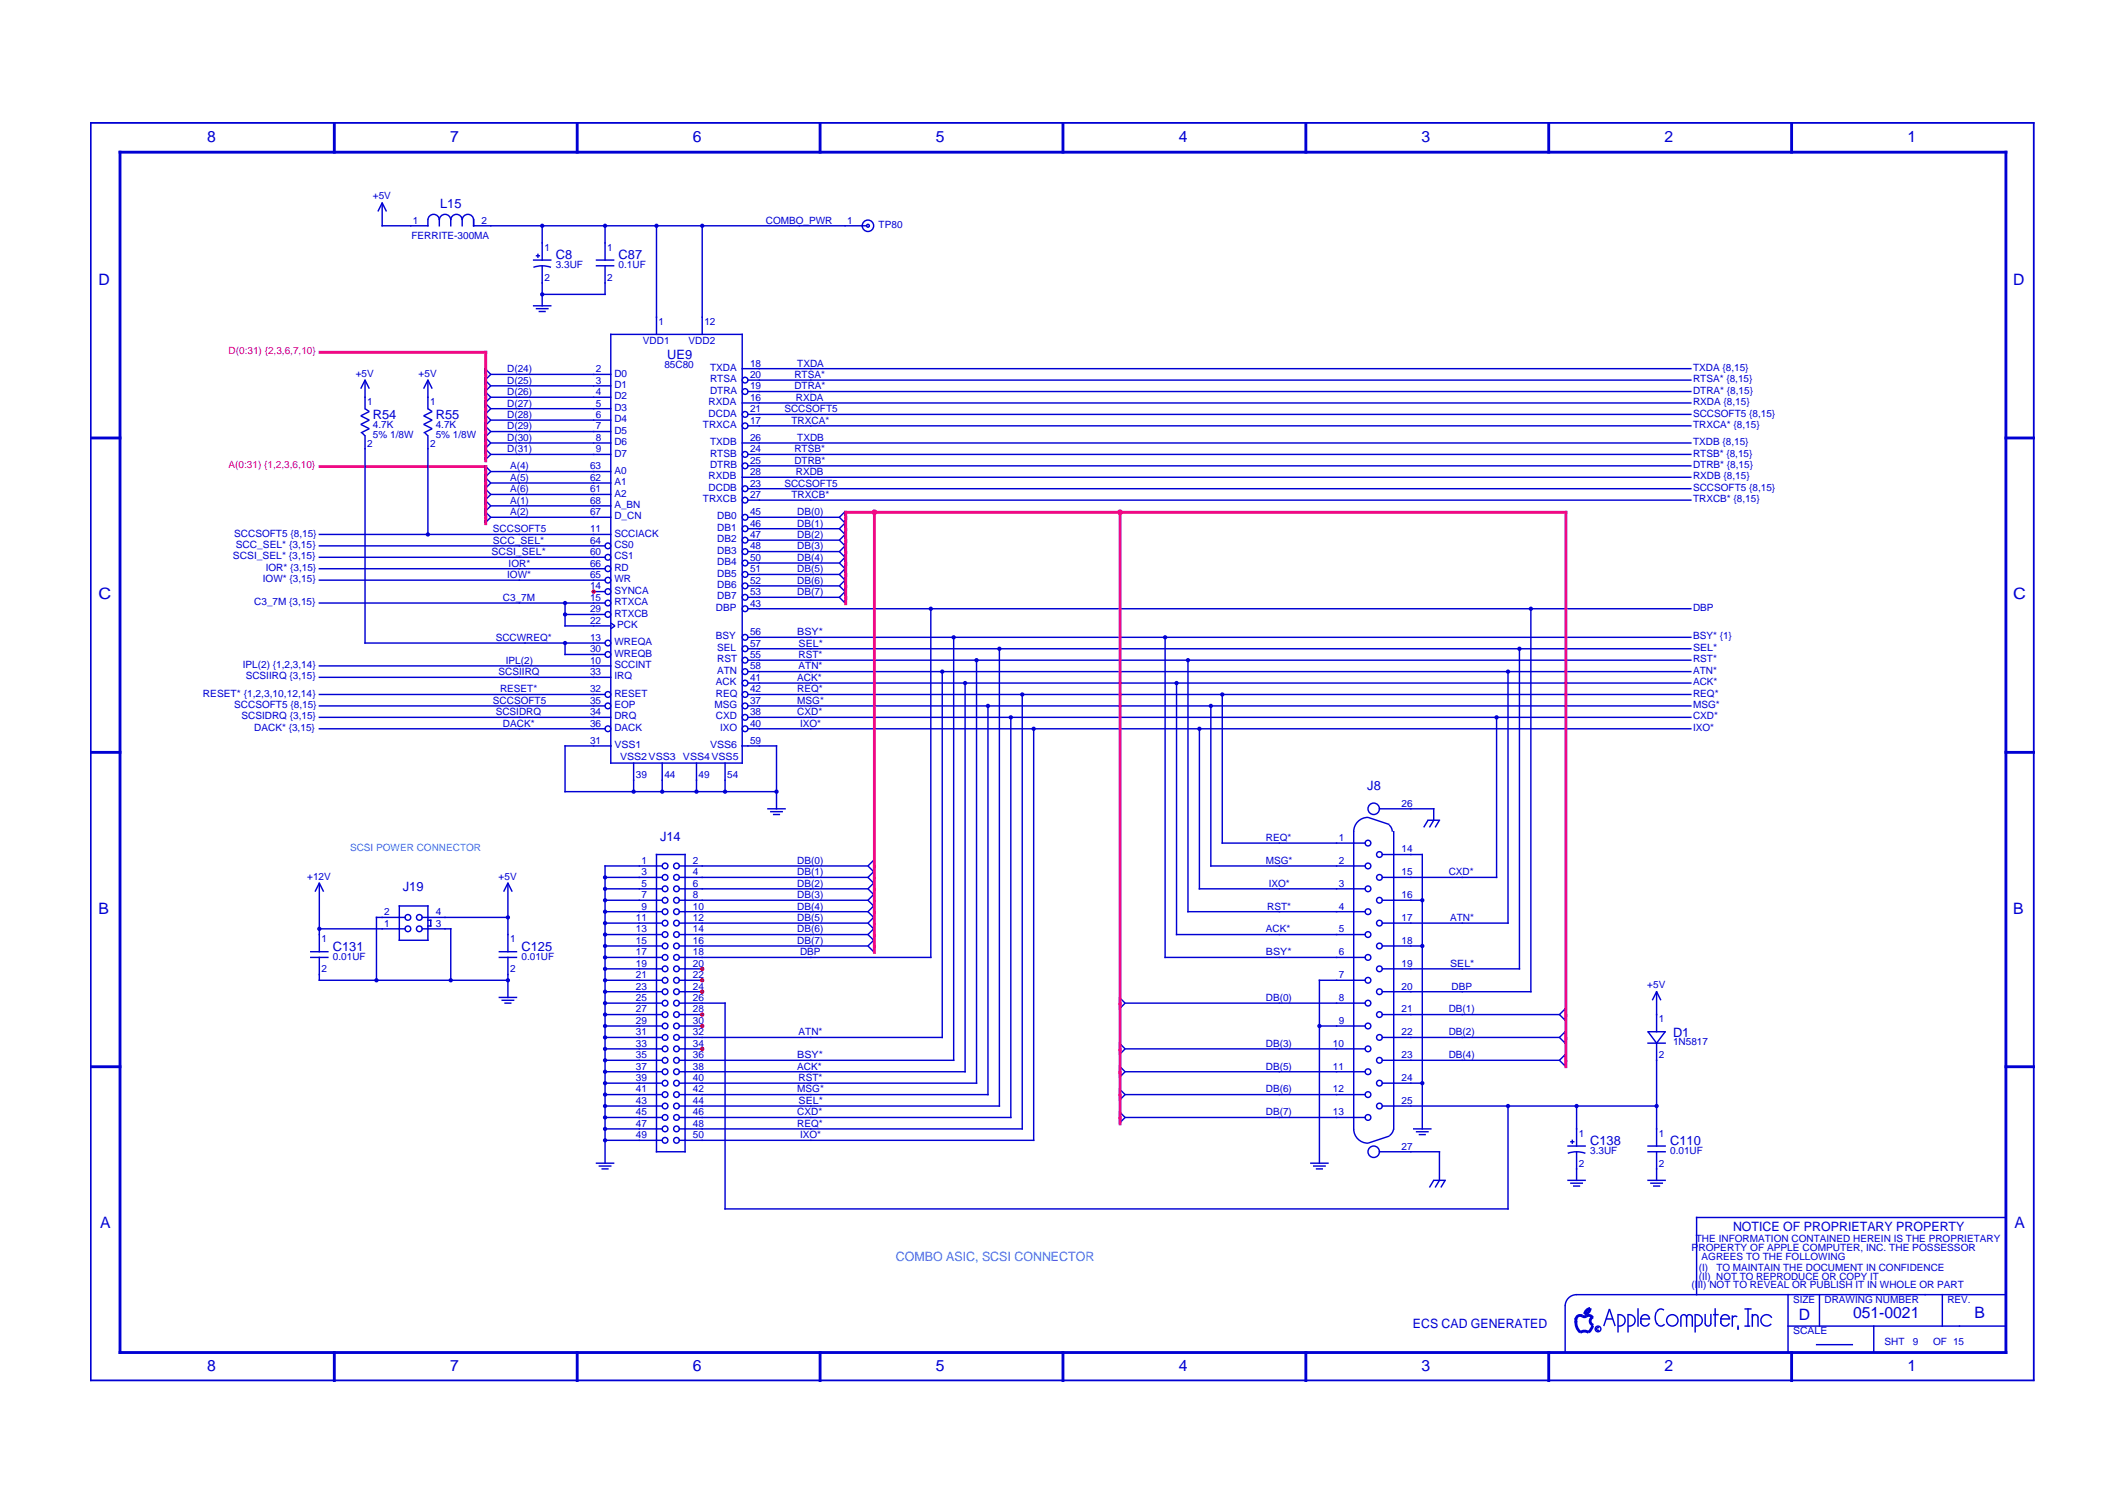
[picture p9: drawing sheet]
<svg xmlns="http://www.w3.org/2000/svg" width="420mm" height="297mm" viewBox="0 0 420 297" stroke-linecap="round" stroke-linejoin="round" font-family="sans-serif">
<path d="M17.8 24.3h384.1M17.9 24.1v248.7M401.7 24.1v248.7M17.8 272.6h384.1" fill="none" stroke="#0000d3" stroke-width=".35"/>
<g fill="none" stroke="#0000d3" stroke-width=".56">
<path d="M23.4 30.1h373.1M23.7 29.8v237.6M66 24.1v6.2M114 24.1v6.2M162 24.1v6.2M210 24.1v6.2M258 24.1v6.2M305.9 24.1v6.2M353.9 24.1v6.2M396.2 29.8v237.6M17.8 86.5h6.2M396 86.5h5.9"/>
<path d="M17.8 148.6h6.2M396 148.6h5.9M17.8 210.7h6.2M396 210.7h5.9M313.4 259.9l.7-.1 .5 .5M313.4 259.9a.81 .81 0 0 1-1.1-.1 .85 .85 0 0 0-1 .8M313.4 258.8l.7-.4a1.18 1.18 0 0 1-1.1 1.1zM23.4 267.1h373.1M66 266.8v6M114 266.8v6M162 266.8v6M210 266.8v6"/>
<path d="M258 266.8v6M305.9 266.8v6M311.3 260.3v.9M311.3 260.9a2.54 2.54 0 0 0 .9 2.2M312.1 263.2a1.41 1.41 0 0 1 1.7 0M314.6 261.8l-.3 .7-.5 .6M314.7 260.1a.85 .85 0 0 0-.6 .9 .85 .85 0 0 0 .7 .7M353.9 266.8v6"/>
</g>
<g fill="none" stroke="#0000d3" stroke-width=".28">
<path d="M75.5 39.9v4.8M74.6 41.8l.9-1.7 .8 1.7M75.4 44.6h9.3M84.5 43.5a1.13 1.13 0 0 1 1.2-1.2 1.13 1.13 0 0 1 1.1 1.2 1.13 1.13 0 0 1 1.1-1.2 1.13 1.13 0 0 1 1.1 1.2 1.13 1.13 0 0 1 1.2-1.2 1.13 1.13 0 0 1 1.1 1.2 1.13 1.13 0 0 1 1.1-1.2 1.13 1.13 0 0 1 1.2 1.2M84.5 43.3v1.4M86.8 43.3v1.4M89 43.3v1.4M91.3 43.3v1.4M93.4 44.6h77.9M93.6 43.3v1.4M105.3 51.4h3.6M105.4 52.8l1.7-.3 1.7 .3"/>
<path d="M105.8 50.5h.9M106.3 50.1v.8M107 58.1h12.7M107.1 44.4v7.1M107.1 52.4v8.1M117.7 51.4h3.7M117.7 52.5h3.7M119.5 44.4v7.1M119.5 52.4v5.9M129.7 44.4v21.8M138.7 44.4v21.8M71.3 76.8l.8-1.7 .9 1.7"/>
<path d="M72.1 74.9v6M83.7 76.8l.8-1.7 .9 1.7M84.5 74.9v6M95.8 72.8l1.1 1.1-1.1 1.2 1.1 1.1-1.1 1.1 1.1 1.2-1.1 1.1 1.1 1.1-1.1 1.1 1.1 1.2-1.1 1.1 1.1 1.1-1.1 1.2 1.1 1.1-1.1 1.1 1.1 1.1-1.1 1.2M95.8 72.7v18.3M96.8 78.5h24M96.8 76.2h24M96.8 73.9h24M105.3 60.4h3.6M105.8 61h2.6M106.4 61.5h1.4M120.5 66h26.3"/>
<path d="M120.6 65.9v84.9M146.5 79.6h187.7M146.5 72.8h187.7M146.6 65.9v84.9M147.6 77.3h186.6M147.6 75.1h186.6M71.5 85.5l.6 .6M72.1 85.9v41.2M72.1 80.7l.9 .6-1.7 .8 1.7 .9-1.7 .8 1.7 .9-1.7 .8M84 85.5l.5 .6M84.5 85.9v19.8M84.5 80.7l.9 .6-1.7 .8 1.7 .9-1.7 .8 1.7 .9-1.7 .8"/>
<path d="M95.8 91.9v11.5M95.8 92l1.1 1.1-1.1 1.2 1.1 1.1-1.1 1.1 1.1 1.1-1.1 1.2 1.1 1.1-1.1 1.1 1.1 1.2-1.1 1.1M96.8 89.7h24M96.8 87.5h24M96.8 99.9h24M96.8 97.6h24M96.8 95.4h24M96.8 93.1h24M96.8 85.2h24M96.8 83h24M96.8 80.7h24M146.5 94.3h187.7"/>
<path d="M146.5 87.5h187.7M147.6 84.1h186.6M147.6 81.8h186.6M147.6 98.8h186.6M147.6 96.5h186.6M147.6 92h186.6M147.6 89.7h186.6M62.9 119.1h56.8M62.9 114.6h56.8M62.9 112.3h56.8M62.9 110.1h56.8M62.9 107.8h56.8"/>
<path d="M62.9 105.6h57.9M96.8 102.2h24M111.6 119v4.8M117.1 116.8h2.6M147.6 118h18.3M147.6 115.7h18.3M147.6 113.5h18.3M147.6 111.2h18.3M147.6 108.9h18.3M147.6 106.7h18.3M147.6 104.4h18.3M147.6 102.2h18.3"/>
<path d="M166.9 101l-1.1 1.2 1.1 1.1-1.1 1.1 1.1 1.2-1.1 1.1 1.1 1.1-1.1 1.1 1.1 1.2-1.1 1.1 1.1 1.1-1.1 1.2 1.1 1.1-1.1 1.1 1.1 1.1-1.1 1.2 1.1 1.1M166.9 100.9v18.3M62.9 139.4h56.8M62.9 137.2h56.8M62.9 133.8h57.9M62.9 131.5h57.9M72 127h47.7M111.5 129.3h8.2M111.5 123.6h9.3M111.5 121.4h8.2M111.6 126.9v2.5M120.6 123l.9 .6-.9 .6"/>
<path d="M147.6 120.2h186.6M147.6 139.4h186.6M147.6 137.2h186.6M147.6 134.9h186.6M147.6 132.6h186.6M147.6 130.4h186.6M147.6 128.1h186.6M147.6 125.9h186.6M183.9 120.1v69.1M186.1 132.5v72.5M188.4 125.7v83.8M190.6 134.8v77"/>
<path d="M192.9 130.2v83.9M195.2 139.3v77M197.4 128v90.6M201.9 137v86.1M230.2 125.7v63.5M232.4 134.8v49.9M234.7 130.2v50M239.2 139.3v31.9M241.4 137v29.7M297.9 132.5v50M300.1 128v63.5M302.4 120.1v75.9"/>
<path d="M62.9 143.9h56.8M62.9 141.7h57.9M111.5 147.3h9.3M111.5 156.4h42M111.6 147.2v9.3M120.5 150.7h26.3M125.2 150.6v5.9M130.8 150.6v5.9M137.6 150.6v5.9M143.2 150.6v5.9M146.5 147.3h7M147.6 143.9h186.6"/>
<path d="M147.6 141.7h186.6M151.6 159.7h3.6M153.4 147.2v12.7M199.7 141.5v79.3M204.2 143.8v81.6M236.9 143.8v31.9M272.3 159.7h11.1M283.2 159.6v2.5M295.6 141.5v31.9M62.2 176.1l.9-1.7 .8 1.7M63.1 174.3v13.8M78.7 178.9h6"/>
<path d="M78.9 178.8v7M84.5 178.8v7M99.5 176.1l.8-1.7 .9 1.7M100.3 174.3v13.8M119.4 177.8h11.6M119.4 173.3h11.6M119.4 175.5h11.6M119.4 171h11.6M119.5 170.9v59M129.5 168.8h6M129.7 168.6v59M134.1 177.8h37.5"/>
<path d="M134.1 173.3h37.5M134.1 175.5h37.5M134.1 171h37.5M135.3 168.6v59M152.1 160.3h2.6M152.7 160.9h1.4M172.6 169.9l-1.2 1.1 1.2 1.2-1.2 1.1 1.2 1.1-1.2 1.1 1.2 1.2-1.2 1.1 1.2 1.1-1.2 1.2 1.2 1.1-1.2 1.1 1.2 1.1-1.2 1.2 1.2 1.1-1.2 1.1 1.2 1.2M172.6 169.8v18.3M236.8 175.5h33M239 171h30.8M241.3 166.5h28.5M267.4 164.1v59"/>
<path d="M272.9 177.8h8.2M272.9 173.3h22.9M272.9 168.8h8.2M274.4 162.9a1.69 1.69 0 0 1 .6 1.4M274.5 162.8l-4.3-1.4a2.82 2.82 0 0 0-2.8 2.9M275.3 164.1v59M281 168.6v54.5M281.9 162h2.6M282.1 162l-.9 1.4M283.2 162l-.8 1.4M284.3 162l-.8 1.4M61.2 189.1h3.7"/>
<path d="M61.2 188h3.7M62.9 193.6h37.6M62.9 183.4h17.3M63.1 188.9v4.8M74.2 181.2h6M74.4 181v12.7M78.7 185.7h6M83.3 181.2h17.2M83.3 183.4h5.9M84.4 182.9h.8M84.4 181.8h.8M85.1 181.6v1.4"/>
<path d="M89 183.3v10.4M98.5 189.1h3.7M98.5 188h3.7M98.5 197h3.7M99.1 197.6h2.5M99.6 198.1h1.4M100.3 188.9v8.2M119.4 195.9h11.6M119.4 191.3h11.6M119.4 186.8h11.6M119.4 182.3h11.6M119.4 198.1h11.6"/>
<path d="M119.4 193.6h11.6M119.4 189.1h11.6M119.4 184.6h11.6M119.4 180.1h11.6M134.1 195.9h4.8M134.1 191.3h4.8M134.1 186.8h37.5M134.1 182.3h37.5M134.1 198.1h9.3M134.1 193.6h4.8M134.1 189.1h49.9M134.1 184.6h37.5"/>
<path d="M134.1 180.1h37.5M143.2 198v40.9M221.1 197l1.1 1.1-1.1 1.1M221.1 196.8v2.6M222.1 198.1h47.7M230 189.1h39.8M232.3 184.6h37.5M234.5 180.1h35.3M260.5 193.6h9.3M260.6 193.5v36.4M272.9 195.9h29.6M272.9 191.3h27.4"/>
<path d="M272.9 186.8h8.2M272.9 182.3h25.1M309.2 199.1v2.5M309.2 199.2l-1.2 1.2 1.2 1.1M326.4 197.6l.8-1.7 .9 1.7M327.2 195.7v8.2M119.4 218.4h11.6M119.4 213.9h11.6M119.4 209.4h11.6M119.4 204.9h11.6M119.4 200.4h11.6M119.4 216.2h11.6"/>
<path d="M119.4 211.7h11.6M119.4 207.2h11.6M119.4 202.6h11.6M134.1 218.4h63.5M134.1 213.9h58.9M134.1 209.4h54.4M134.1 204.9h52.2M134.1 200.4h4.8M134.1 216.2h61.2M134.1 211.7h56.7M134.1 207.2h4.8M134.1 202.6h4.8"/>
<path d="M221.1 205.9v2.5M221.1 210.4v2.5M221.1 214.9v2.6M221.1 219.4v2.6M221.1 206l1.1 1.2-1.1 1.1M221.1 210.5l1.1 1.2-1.1 1.1M221.1 215.1l1.1 1.1-1.1 1.1M221.1 219.6l1.1 1.1-1.1 1.1M222.1 216.2h47.7M222.1 211.7h47.7M222.1 207.2h47.7M260.5 202.6h9.3"/>
<path d="M272.9 218.4h54.5M272.9 213.9h8.2M272.9 209.4h35.3M272.9 204.9h35.3M272.9 200.4h35.3M297.9 218.3v20.6M309.2 203.6v2.6M309.2 208.1v2.6M309.2 203.8l-1.2 1.1 1.2 1.1M309.2 208.3l-1.2 1.1 1.2 1.1M311.4 218.3v8.2M325.4 206h3.7"/>
<path d="M325.4 203.8h3.7M325.5 203.8l1.7 2.2 1.7-2.2M327.2 205.9v20.6M117.7 229.7h3.7M118.3 230.3h2.5M118.8 230.9h1.4M119.4 220.7h11.6M119.4 225.2h11.6M119.4 223h11.6M129.5 227.5h6M134.1 220.7h65.7M134.1 225.2h70.2"/>
<path d="M134.1 223h68M143.1 238.8h154.9M222.1 220.7h47.7M258.8 229.7h3.7M259.4 230.3h2.5M259.9 230.9h1.4M267.4 223a2.82 2.82 0 0 0 2.8 2.8l4.3-1.4M272.3 227.5h12.2M275.3 222.9a1.98 1.98 0 0 1-.9 1.4M279.1 223h3.7M279.7 223.5h2.5M280.2 224.1h1.5"/>
<path d="M283.1 233.1h2.5M283.2 233.1l-.8 1.4M284.3 227.3v6M284.3 233.1l-.8 1.4M285.5 233.1l-.9 1.4M309.6 226.3h3.7M309.6 233.1h3.7M309.7 227.8l1.7-.3 1.8 .3M310.2 225.5h.8M310.2 233.7h2.5M310.6 225.1v.8M310.7 234.2h1.4"/>
<path d="M311.4 227.3v6M325.4 227.5h3.7M325.4 226.3h3.7M325.4 233.1h3.7M326 233.7h2.5M326.5 234.2h1.4M327.2 227.3v6M309.2 257.8v9.3M311.3 255.7h84.9M311.4 255.7a2.26 2.26 0 0 0-2.2 2.3M319.6 259.5v3.7M319.6 259.7a1.13 1.13 0 0 1 1.4 1.1 1.13 1.13 0 0 1-1.4 1.1"/>
<path d="M321.6 259.5v3.7M321.6 259.7a1.13 1.13 0 0 1 1.4 1.1 1.13 1.13 0 0 1-1.4 1.1M323.6 258.4v3.6M327.2 259.1a2.54 2.54 0 0 0 .1 2.5M327.5 258.8l-.3 .3M328.7 258.8l-.7-.3-.6 .4M334.9 259.5v3.7M334.9 259.7a1.13 1.13 0 0 1 1.4 1.1 1.13 1.13 0 0 1-1.4 1.1M335 240.5h61.2M335.1 240.3v15.5M336.8 259.5v2M338 259.5v2"/>
<path d="M338.4 259.6h1.1M338.8 258.4v3.6M342.2 259.8v2.2M344.6 258.5h1.4M345.3 258.4v3.6M346.1 259.5v2.5M353.2 255.6v11.5M359.4 255.6v6.4M383.7 255.6v6.4M315.9 262.3a.28 .28 0 0 0-.4 0 .28 .28 0 0 0 0 .4 .28 .28 0 0 0 .4 0M316.8 261.9l1.1-3.4 1.2 3.4M317.2 260.5h1.4"/>
<path d="M324 260.5h2M324.1 260.5a.85 .85 0 0 1 .9-.9 .85 .85 0 0 1 .8 .9M324.1 260.3v1.2M324.2 261.3a.85 .85 0 0 0 .8 .6 .85 .85 0 0 0 .8-.6M327.2 261.3l.3 .3M328.8 261.5l-.6 .4-.7-.2M332 260.2a.56 .56 0 0 1 .6-.6 .56 .56 0 0 1 .6 .6 .56 .56 0 0 1 .5-.6 .56 .56 0 0 1 .6 .6M332 260.1v1.9M333.2 260.1v1.9M334.3 260.1v1.9M336.8 261.3a.56 .56 0 0 0 .6 .6 .56 .56 0 0 0 .6-.6M339.8 260.5h2"/>
<path d="M339.9 260.5a.85 .85 0 0 1 .9-.9 .85 .85 0 0 1 .8 .9M339.9 260.3v1.2M340 261.3a.85 .85 0 0 0 .8 .6 .85 .85 0 0 0 .8-.6M343.2 260.1l-.5-.2-.4 .3M343.3 261.8v.8M344.6 261.9h1.1M346.1 260.2a.56 .56 0 0 1 .6-.6 .56 .56 0 0 1 .6 .6M347.3 260.1v1.9M350 260.3a1.13 1.13 0 0 0-1.7-.5 1.13 1.13 0 0 0-.1 1.8 1.13 1.13 0 0 0 1.7-.1M353.1 261.9h43.1M358.7 265.6h7.3M370.1 261.8v5.3"/>
<circle cx="107.1" cy="44.6" r=".28"/>
<circle cx="107.1" cy="58.1" r=".28"/>
<circle cx="119.5" cy="44.6" r=".28"/>
<circle cx="129.7" cy="44.6" r=".28"/>
<circle cx="138.7" cy="44.6" r=".28"/>
<circle cx="171.4" cy="44.6" r=".28"/>
<circle cx="171.4" cy="44.6" r="1.13"/>
<circle cx="147.2" cy="75.1" r=".56"/>
<circle cx="147.2" cy="77.3" r=".56"/>
<circle cx="147.2" cy="89.7" r=".56"/>
<circle cx="147.2" cy="96.5" r=".56"/>
<circle cx="147.2" cy="84.1" r=".56"/>
<circle cx="147.2" cy="92" r=".56"/>
<circle cx="147.2" cy="98.8" r=".56"/>
<circle cx="147.2" cy="81.8" r=".56"/>
<circle cx="84.5" cy="105.6" r=".28"/>
<circle cx="111.6" cy="119.1" r=".28"/>
<circle cx="120.1" cy="116.8" r=".56"/>
<circle cx="120.1" cy="119.1" r=".56"/>
<circle cx="120.1" cy="112.3" r=".56"/>
<circle cx="120.1" cy="107.8" r=".56"/>
<circle cx="120.1" cy="114.6" r=".56"/>
<circle cx="120.1" cy="110.1" r=".56"/>
<circle cx="147.2" cy="118" r=".56"/>
<circle cx="147.2" cy="113.5" r=".56"/>
<circle cx="147.2" cy="108.9" r=".56"/>
<circle cx="147.2" cy="106.7" r=".56"/>
<circle cx="147.2" cy="111.2" r=".56"/>
<circle cx="147.2" cy="102.2" r=".56"/>
<circle cx="147.2" cy="104.4" r=".56"/>
<circle cx="147.2" cy="115.7" r=".56"/>
<circle cx="111.6" cy="121.4" r=".28"/>
<circle cx="111.6" cy="127" r=".28"/>
<circle cx="120.1" cy="129.3" r=".56"/>
<circle cx="120.1" cy="127" r=".56"/>
<circle cx="120.1" cy="121.4" r=".56"/>
<circle cx="120.1" cy="139.4" r=".56"/>
<circle cx="120.1" cy="137.2" r=".56"/>
<circle cx="147.2" cy="132.6" r=".56"/>
<circle cx="147.2" cy="134.9" r=".56"/>
<circle cx="147.2" cy="130.4" r=".56"/>
<circle cx="147.2" cy="139.4" r=".56"/>
<circle cx="147.2" cy="128.1" r=".56"/>
<circle cx="147.2" cy="137.2" r=".56"/>
<circle cx="147.2" cy="125.9" r=".56"/>
<circle cx="147.2" cy="120.2" r=".56"/>
<circle cx="183.9" cy="120.2" r=".28"/>
<circle cx="186.1" cy="132.6" r=".28"/>
<circle cx="188.4" cy="125.9" r=".28"/>
<circle cx="190.6" cy="134.9" r=".28"/>
<circle cx="192.9" cy="130.4" r=".28"/>
<circle cx="195.2" cy="139.4" r=".28"/>
<circle cx="197.4" cy="128.1" r=".28"/>
<circle cx="201.9" cy="137.2" r=".28"/>
<circle cx="230.2" cy="125.9" r=".28"/>
<circle cx="232.4" cy="134.9" r=".28"/>
<circle cx="234.7" cy="130.4" r=".28"/>
<circle cx="239.2" cy="139.4" r=".28"/>
<circle cx="241.4" cy="137.2" r=".28"/>
<circle cx="297.9" cy="132.6" r=".28"/>
<circle cx="300.1" cy="128.1" r=".28"/>
<circle cx="302.4" cy="120.2" r=".28"/>
<circle cx="120.1" cy="143.9" r=".56"/>
<circle cx="125.2" cy="156.4" r=".28"/>
<circle cx="130.8" cy="156.4" r=".28"/>
<circle cx="137.6" cy="156.4" r=".28"/>
<circle cx="143.2" cy="156.4" r=".28"/>
<circle cx="147.2" cy="143.9" r=".56"/>
<circle cx="147.2" cy="141.7" r=".56"/>
<circle cx="153.4" cy="156.4" r=".28"/>
<circle cx="199.7" cy="141.7" r=".28"/>
<circle cx="204.2" cy="143.9" r=".28"/>
<circle cx="236.9" cy="143.9" r=".28"/>
<circle cx="271.4" cy="159.7" r="1.13"/>
<circle cx="295.6" cy="141.7" r=".28"/>
<circle cx="119.5" cy="175.5" r=".28"/>
<circle cx="119.5" cy="173.3" r=".28"/>
<circle cx="119.5" cy="177.8" r=".28"/>
<circle cx="131.4" cy="175.5" r=".56"/>
<circle cx="131.4" cy="177.8" r=".56"/>
<circle cx="131.4" cy="171" r=".56"/>
<circle cx="131.4" cy="173.3" r=".56"/>
<circle cx="133.6" cy="175.5" r=".56"/>
<circle cx="133.6" cy="177.8" r=".56"/>
<circle cx="133.6" cy="171" r=".56"/>
<circle cx="133.6" cy="173.3" r=".56"/>
<circle cx="270.2" cy="166.5" r=".56"/>
<circle cx="270.2" cy="175.5" r=".56"/>
<circle cx="270.2" cy="171" r=".56"/>
<circle cx="272.5" cy="168.8" r=".56"/>
<circle cx="272.5" cy="177.8" r=".56"/>
<circle cx="272.5" cy="173.3" r=".56"/>
<circle cx="281" cy="177.8" r=".28"/>
<circle cx="63.1" cy="183.4" r=".28"/>
<circle cx="74.4" cy="193.6" r=".28"/>
<circle cx="80.6" cy="181.2" r=".56"/>
<circle cx="80.6" cy="183.4" r=".56"/>
<circle cx="82.8" cy="183.4" r=".56"/>
<circle cx="82.8" cy="181.2" r=".56"/>
<circle cx="89" cy="193.6" r=".28"/>
<circle cx="100.3" cy="193.6" r=".28"/>
<circle cx="100.3" cy="181.2" r=".28"/>
<circle cx="119.5" cy="193.6" r=".28"/>
<circle cx="119.5" cy="180.1" r=".28"/>
<circle cx="119.5" cy="182.3" r=".28"/>
<circle cx="119.5" cy="184.6" r=".28"/>
<circle cx="119.5" cy="186.8" r=".28"/>
<circle cx="119.5" cy="195.9" r=".28"/>
<circle cx="119.5" cy="198.1" r=".28"/>
<circle cx="119.5" cy="191.3" r=".28"/>
<circle cx="119.5" cy="189.1" r=".28"/>
<circle cx="131.4" cy="191.3" r=".56"/>
<circle cx="131.4" cy="186.8" r=".56"/>
<circle cx="131.4" cy="180.1" r=".56"/>
<circle cx="131.4" cy="189.1" r=".56"/>
<circle cx="131.4" cy="198.1" r=".56"/>
<circle cx="131.4" cy="182.3" r=".56"/>
<circle cx="131.4" cy="193.6" r=".56"/>
<circle cx="131.4" cy="184.6" r=".56"/>
<circle cx="131.4" cy="195.9" r=".56"/>
<circle cx="133.6" cy="191.3" r=".56"/>
<circle cx="133.6" cy="186.8" r=".56"/>
<circle cx="133.6" cy="198.1" r=".56"/>
<circle cx="133.6" cy="189.1" r=".56"/>
<circle cx="133.6" cy="180.1" r=".56"/>
<circle cx="133.6" cy="193.6" r=".56"/>
<circle cx="133.6" cy="195.9" r=".56"/>
<circle cx="133.6" cy="184.6" r=".56"/>
<circle cx="133.6" cy="182.3" r=".56"/>
<circle cx="270.2" cy="198.1" r=".56"/>
<circle cx="270.2" cy="180.1" r=".56"/>
<circle cx="270.2" cy="189.1" r=".56"/>
<circle cx="270.2" cy="193.6" r=".56"/>
<circle cx="270.2" cy="184.6" r=".56"/>
<circle cx="272.5" cy="186.8" r=".56"/>
<circle cx="272.5" cy="191.3" r=".56"/>
<circle cx="272.5" cy="195.9" r=".56"/>
<circle cx="272.5" cy="182.3" r=".56"/>
<circle cx="281" cy="186.8" r=".28"/>
<circle cx="119.5" cy="211.7" r=".28"/>
<circle cx="119.5" cy="216.2" r=".28"/>
<circle cx="119.5" cy="218.4" r=".28"/>
<circle cx="119.5" cy="207.2" r=".28"/>
<circle cx="119.5" cy="202.6" r=".28"/>
<circle cx="119.5" cy="204.9" r=".28"/>
<circle cx="119.5" cy="209.4" r=".28"/>
<circle cx="119.5" cy="213.9" r=".28"/>
<circle cx="119.5" cy="200.4" r=".28"/>
<circle cx="131.4" cy="202.6" r=".56"/>
<circle cx="131.4" cy="211.7" r=".56"/>
<circle cx="131.4" cy="200.4" r=".56"/>
<circle cx="131.4" cy="209.4" r=".56"/>
<circle cx="131.4" cy="213.9" r=".56"/>
<circle cx="131.4" cy="218.4" r=".56"/>
<circle cx="131.4" cy="216.2" r=".56"/>
<circle cx="131.4" cy="207.2" r=".56"/>
<circle cx="131.4" cy="204.9" r=".56"/>
<circle cx="133.6" cy="211.7" r=".56"/>
<circle cx="133.6" cy="202.6" r=".56"/>
<circle cx="133.6" cy="200.4" r=".56"/>
<circle cx="133.6" cy="213.9" r=".56"/>
<circle cx="133.6" cy="209.4" r=".56"/>
<circle cx="133.6" cy="218.4" r=".56"/>
<circle cx="133.6" cy="216.2" r=".56"/>
<circle cx="133.6" cy="207.2" r=".56"/>
<circle cx="133.6" cy="204.9" r=".56"/>
<circle cx="260.6" cy="202.6" r=".28"/>
<circle cx="270.2" cy="202.6" r=".56"/>
<circle cx="270.2" cy="211.7" r=".56"/>
<circle cx="270.2" cy="216.2" r=".56"/>
<circle cx="270.2" cy="207.2" r=".56"/>
<circle cx="272.5" cy="200.4" r=".56"/>
<circle cx="272.5" cy="213.9" r=".56"/>
<circle cx="272.5" cy="209.4" r=".56"/>
<circle cx="272.5" cy="218.4" r=".56"/>
<circle cx="272.5" cy="204.9" r=".56"/>
<circle cx="281" cy="213.9" r=".28"/>
<circle cx="297.9" cy="218.4" r=".28"/>
<circle cx="311.4" cy="218.4" r=".28"/>
<circle cx="327.2" cy="218.4" r=".28"/>
<circle cx="119.5" cy="223" r=".28"/>
<circle cx="119.5" cy="220.7" r=".28"/>
<circle cx="119.5" cy="225.2" r=".28"/>
<circle cx="131.4" cy="223" r=".56"/>
<circle cx="131.4" cy="225.2" r=".56"/>
<circle cx="131.4" cy="220.7" r=".56"/>
<circle cx="133.6" cy="223" r=".56"/>
<circle cx="133.6" cy="225.2" r=".56"/>
<circle cx="133.6" cy="220.7" r=".56"/>
<circle cx="270.2" cy="220.7" r=".56"/>
<circle cx="271.4" cy="227.5" r="1.13"/>
<circle cx="315.7" cy="262.5" r=".56"/>
<circle cx="330.3" cy="260.8" r="1.13"/>
</g>
<g fill="none" stroke="#dd0907" stroke-width=".28">
<circle cx="117.3" cy="116.8" r=".28"/>
<circle cx="138.7" cy="193.6" r=".28"/>
<circle cx="138.7" cy="195.9" r=".28"/>
<circle cx="138.7" cy="191.3" r=".28"/>
<circle cx="138.7" cy="207.2" r=".28"/>
<circle cx="138.7" cy="202.6" r=".28"/>
<circle cx="138.7" cy="200.4" r=".28"/>
</g>
<g fill="none" stroke="#f20884" stroke-width=".56">
<path d="M62.9 69.6h33.3M96 69.3v22M62.9 92.1h33.3M96 91.9v11.8M166.8 101.2h142.8M167.1 100.9v18.6M172.7 100.9v87.5M221.3 100.9v121.3M309.3 100.9v110.1"/>
<circle cx="172.7" cy="101.2" r=".28"/>
<circle cx="221.3" cy="101.2" r=".28"/>
</g>
<g font-size="3.1" fill="#0000d3">
<text x="40.9" y="28.1">8</text>
<text x="88.9" y="28.1">7</text>
<text x="136.9" y="28.1">6</text>
<text x="184.9" y="28.1">5</text>
<text x="232.8" y="28.1">4</text>
<text x="280.8" y="28.1">3</text>
<text x="328.8" y="28.1">2</text>
<text x="376.8" y="28.1">1</text>
<text x="19.5" y="56.3">D</text>
<text x="397.7" y="56.3">D</text>
<text x="19.5" y="118.4">C</text>
<text x="397.7" y="118.4">C</text>
<text x="19.5" y="180.5">B</text>
<text x="397.7" y="180.5">B</text>
<text x="19.8" y="242.6">A</text>
<text x="397.9" y="242.6">A</text>
<text x="355.3" y="260.6">D</text>
<text x="366" y="260.3">051-0021</text>
<text x="390" y="260.3">B</text>
<text x="40.9" y="270.8">8</text>
<text x="88.9" y="270.8">7</text>
<text x="136.9" y="270.8">6</text>
<text x="184.9" y="270.8">5</text>
<text x="232.8" y="270.8">4</text>
<text x="280.8" y="270.8">3</text>
<text x="328.8" y="270.8">2</text>
<text x="376.8" y="270.8">1</text>
</g>
<g font-size="2.5" fill="#0000d3">
<text x="86.9" y="41.1">L15</text>
<text x="109.8" y="51.2">C8</text>
<text x="122.2" y="51.2">C87</text>
<text x="131.8" y="71">UE9</text>
<text x="73.7" y="82.8">R54</text>
<text x="86.1" y="82.8">R55</text>
<text x="270.1" y="155.9">J8</text>
<text x="130.4" y="166.1">J14</text>
<text x="79.6" y="176">J19</text>
<text x="65.8" y="187.8">C131</text>
<text x="103" y="187.8">C125</text>
<text x="330.5" y="204.8">D1</text>
<text x="314.1" y="226.2">C138</text>
<text x="329.9" y="226.2">C110</text>
<text x="342.3" y="243.1">NOTICE OF PROPRIETARY PROPERTY</text>
<text x="279.1" y="262.3">ECS CAD GENERATED</text>
</g>
<text font-size="2.5" fill="#02abea" x="177" y="249.1">COMBO ASIC, SCSI CONNECTOR</text>
<g font-size="2" fill="#0000d3">
<text x="73.7" y="39.4">+5V</text>
<text x="81.3" y="47.3">FERRITE-300MA</text>
<text x="81.6" y="44.2">1</text>
<text x="95.1" y="44.2">2</text>
<text x="151.3" y="44.2">COMBO_PWR</text>
<text x="167.4" y="44.2">1</text>
<text x="173.6" y="45">TP80</text>
<text x="107.5" y="49.5">1</text>
<text x="109.8" y="52.9">3.3UF</text>
<text x="119.9" y="49.5">1</text>
<text x="122.2" y="52.9">0.1UF</text>
<text x="107.5" y="55.5">2</text>
<text x="119.9" y="55.5">2</text>
<text x="130.1" y="64.2">1</text>
<text x="139.1" y="64.2">12</text>
<text x="127" y="67.9">VDD1</text>
<text x="136" y="67.9">VDD2</text>
<text x="70.3" y="74.4">+5V</text>
<text x="82.7" y="74.4">+5V</text>
<text x="100.2" y="75.8">D(25)</text>
<text x="100.2" y="73.5">D(24)</text>
<text x="117.7" y="73.5">2</text>
<text x="117.7" y="75.8">3</text>
<text x="121.4" y="74.4">D0</text>
<text x="121.4" y="76.6">D1</text>
<text x="131.2" y="72.7">85C80</text>
<text x="140.3" y="77.8">DTRA</text>
<text x="140.3" y="75.5">RTSA</text>
<text x="140.3" y="73.2">TXDA</text>
<text x="148.2" y="76.9">19</text>
<text x="148.2" y="74.6">20</text>
<text x="148.2" y="72.4">18</text>
<text x="156.9" y="74.6">RTSA*</text>
<text x="156.9" y="76.9">DTRA*</text>
<text x="157.5" y="72.4">TXDA</text>
<text x="334.4" y="73.2">TXDA {8,15}</text>
<text x="334.4" y="75.5">RTSA* {8,15}</text>
<text x="334.4" y="77.8">DTRA* {8,15}</text>
<text x="72.5" y="80">1</text>
<text x="84.9" y="80">1</text>
<text x="100.2" y="78">D(26)</text>
<text x="100.2" y="80.3">D(27)</text>
<text x="100.2" y="82.5">D(28)</text>
<text x="117.7" y="78">4</text>
<text x="117.7" y="80.3">5</text>
<text x="117.7" y="82.5">6</text>
<text x="121.4" y="78.9">D2</text>
<text x="121.4" y="81.1">D3</text>
<text x="121.4" y="83.4">D4</text>
<text x="140" y="82.3">DCDA</text>
<text x="140" y="80">RXDA</text>
<text x="148.2" y="81.4">21</text>
<text x="148.2" y="79.2">16</text>
<text x="148.2" y="83.7">17</text>
<text x="154.9" y="81.4">SCCSOFT5</text>
<text x="156.4" y="83.7">TRXCA*</text>
<text x="157.2" y="79.2">RXDA</text>
<text x="334.4" y="80">RXDA {8,15}</text>
<text x="334.4" y="82.3">SCCSOFT5 {8,15}</text>
<text x="72.5" y="88.2">2</text>
<text x="73.7" y="84.5">4.7K</text>
<text x="73.7" y="86.5">5% 1/8W</text>
<text x="84.9" y="88.2">2</text>
<text x="86.1" y="84.5">4.7K</text>
<text x="86.1" y="86.5">5% 1/8W</text>
<text x="100.2" y="84.8">D(29)</text>
<text x="100.2" y="87.1">D(30)</text>
<text x="100.2" y="89.3">D(31)</text>
<text x="117.7" y="84.8">7</text>
<text x="117.7" y="87.1">8</text>
<text x="117.7" y="89.3">9</text>
<text x="121.4" y="85.7">D5</text>
<text x="121.4" y="87.9">D6</text>
<text x="138.9" y="84.5">TRXCA</text>
<text x="140.3" y="87.9">TXDB</text>
<text x="148.2" y="89.3">24</text>
<text x="148.2" y="87.1">26</text>
<text x="156.9" y="89.3">RTSB*</text>
<text x="157.5" y="87.1">TXDB</text>
<text x="334.4" y="84.5">TRXCA* {8,15}</text>
<text x="334.4" y="87.9">TXDB {8,15}</text>
<text x="100.8" y="92.7">A(4)</text>
<text x="100.8" y="95">A(5)</text>
<text x="116.6" y="92.7">63</text>
<text x="116.6" y="95">62</text>
<text x="121.4" y="93.6">A0</text>
<text x="121.4" y="95.8">A1</text>
<text x="121.4" y="90.2">D7</text>
<text x="140" y="94.7">RXDB</text>
<text x="140.3" y="92.4">DTRB</text>
<text x="140.3" y="90.2">RTSB</text>
<text x="148.2" y="91.6">25</text>
<text x="148.2" y="93.8">28</text>
<text x="156.9" y="91.6">DTRB*</text>
<text x="157.2" y="93.8">RXDB</text>
<text x="334.4" y="90.2">RTSB* {8,15}</text>
<text x="334.4" y="92.4">DTRB* {8,15}</text>
<text x="334.4" y="94.7">RXDB {8,15}</text>
<text x="100.8" y="97.2">A(6)</text>
<text x="100.8" y="99.5">A(1)</text>
<text x="100.8" y="101.7">A(2)</text>
<text x="116.6" y="101.7">67</text>
<text x="116.6" y="97.2">61</text>
<text x="116.6" y="99.5">68</text>
<text x="121.4" y="98.1">A2</text>
<text x="121.4" y="100.3">A_BN</text>
<text x="138.9" y="99.2">TRXCB</text>
<text x="140" y="96.9">DCDB</text>
<text x="148.2" y="96.1">23</text>
<text x="148.2" y="98.4">27</text>
<text x="148.2" y="101.7">45</text>
<text x="154.9" y="96.1">SCCSOFT5</text>
<text x="156.4" y="98.4">TRXCB*</text>
<text x="157.5" y="101.7">DB(0)</text>
<text x="334.4" y="96.9">SCCSOFT5 {8,15}</text>
<text x="334.4" y="99.2">TRXCB* {8,15}</text>
<text x="46.3" y="106">SCCSOFT5 {8,15}</text>
<text x="97.4" y="105.1">SCCSOFT5</text>
<text x="97.4" y="107.4">SCC_SEL*</text>
<text x="116.6" y="105.1">11</text>
<text x="116.6" y="107.4">64</text>
<text x="121.4" y="102.6">D_CN</text>
<text x="121.4" y="106">SCCIACK</text>
<text x="141.7" y="102.6">DB0</text>
<text x="141.7" y="104.8">DB1</text>
<text x="141.7" y="107.1">DB2</text>
<text x="148.2" y="104">46</text>
<text x="148.2" y="106.3">47</text>
<text x="157.5" y="106.3">DB(2)</text>
<text x="157.5" y="104">DB(1)</text>
<text x="46" y="110.5">SCSI_SEL* {3,15}</text>
<text x="46.6" y="108.2">SCC_SEL* {3,15}</text>
<text x="52.5" y="112.7">IOR* {3,15}</text>
<text x="97.1" y="109.6">SCSI_SEL*</text>
<text x="100.5" y="111.9">IOR*</text>
<text x="116.6" y="111.9">66</text>
<text x="116.6" y="109.6">60</text>
<text x="121.4" y="108.2">CS0</text>
<text x="121.4" y="110.5">CS1</text>
<text x="121.4" y="112.7">RD</text>
<text x="141.7" y="109.4">DB3</text>
<text x="141.7" y="111.6">DB4</text>
<text x="141.7" y="113.9">DB5</text>
<text x="148.2" y="108.5">48</text>
<text x="148.2" y="110.8">50</text>
<text x="148.2" y="113">51</text>
<text x="157.5" y="108.5">DB(3)</text>
<text x="157.5" y="110.8">DB(4)</text>
<text x="157.5" y="113">DB(5)</text>
<text x="50.2" y="119.5">C3_7M {3,15}</text>
<text x="51.9" y="115">IOW* {3,15}</text>
<text x="99.3" y="118.7">C3_7M</text>
<text x="100.2" y="114.2">IOW*</text>
<text x="116.6" y="118.7">15</text>
<text x="116.6" y="116.4">14</text>
<text x="116.6" y="114.2">65</text>
<text x="121.4" y="119.5">RTXCA</text>
<text x="121.4" y="117.3">SYNCA</text>
<text x="121.4" y="115">WR</text>
<text x="141.7" y="116.1">DB6</text>
<text x="141.7" y="118.4">DB7</text>
<text x="148.2" y="115.3">52</text>
<text x="148.2" y="117.5">53</text>
<text x="148.2" y="119.8">43</text>
<text x="157.5" y="115.3">DB(6)</text>
<text x="157.5" y="117.5">DB(7)</text>
<text x="116.6" y="123.2">22</text>
<text x="116.6" y="120.9">29</text>
<text x="121.4" y="121.8">RTXCB</text>
<text x="121.9" y="124">PCK</text>
<text x="141.4" y="120.7">DBP</text>
<text x="148.2" y="125.4">56</text>
<text x="157.5" y="125.4">BSY*</text>
<text x="334.4" y="120.6">DBP</text>
<text x="48" y="131.9">IPL(2) {1,2,3,14}</text>
<text x="97.9" y="126.6">SCCWREQ*</text>
<text x="99.9" y="131.1">IPL(2)</text>
<text x="116.6" y="131.1">10</text>
<text x="116.6" y="126.6">13</text>
<text x="116.6" y="128.8">30</text>
<text x="121.4" y="131.9">SCCINT</text>
<text x="121.4" y="127.4">WREQA</text>
<text x="121.4" y="129.7">WREQB</text>
<text x="141.4" y="126.3">BSY</text>
<text x="141.7" y="130.8">RST</text>
<text x="141.7" y="128.6">SEL</text>
<text x="148.2" y="130">55</text>
<text x="148.2" y="127.7">57</text>
<text x="157.8" y="127.7">SEL*</text>
<text x="157.8" y="130">RST*</text>
<text x="334.4" y="126.3">BSY* {1}</text>
<text x="334.4" y="128.6">SEL*</text>
<text x="334.4" y="130.8">RST*</text>
<text x="40.1" y="137.6">RESET* {1,2,3,10,12,14}</text>
<text x="48.5" y="134.2">SCSIIRQ {3,15}</text>
<text x="98.5" y="133.3">SCSIIRQ</text>
<text x="98.8" y="136.7">RESET*</text>
<text x="116.6" y="133.4">33</text>
<text x="116.6" y="136.7">32</text>
<text x="121.4" y="134.2">IRQ</text>
<text x="121.4" y="137.6">RESET</text>
<text x="141.4" y="135.3">ACK</text>
<text x="141.4" y="137.6">REQ</text>
<text x="141.7" y="133.1">ATN</text>
<text x="148.2" y="134.5">41</text>
<text x="148.2" y="132.2">58</text>
<text x="148.2" y="136.7">42</text>
<text x="157.5" y="136.7">REQ*</text>
<text x="157.5" y="134.5">ACK*</text>
<text x="157.8" y="132.2">ATN*</text>
<text x="334.4" y="133.1">ATN*</text>
<text x="334.4" y="135.3">ACK*</text>
<text x="334.4" y="137.6">REQ*</text>
<text x="46.3" y="139.8">SCCSOFT5 {8,15}</text>
<text x="47.7" y="142.1">SCSIDRQ {3,15}</text>
<text x="97.4" y="139">SCCSOFT5</text>
<text x="97.9" y="141.3">SCSIDRQ</text>
<text x="99.3" y="143.5">DACK*</text>
<text x="116.6" y="143.5">36</text>
<text x="116.6" y="141.3">34</text>
<text x="116.6" y="139">35</text>
<text x="121.4" y="142.1">DRQ</text>
<text x="121.4" y="139.8">EOP</text>
<text x="141.1" y="139.8">MSG</text>
<text x="141.4" y="142.1">CXD</text>
<text x="148.2" y="141.3">38</text>
<text x="148.2" y="143.5">40</text>
<text x="148.2" y="139">37</text>
<text x="157.5" y="139">MSG*</text>
<text x="157.5" y="141.3">CXD*</text>
<text x="158" y="143.5">IXO*</text>
<text x="334.4" y="139.8">MSG*</text>
<text x="334.4" y="142.1">CXD*</text>
<text x="50.2" y="144.4">DACK* {3,15}</text>
<text x="116.6" y="146.9">31</text>
<text x="121.4" y="144.4">DACK</text>
<text x="121.4" y="147.7">VSS1</text>
<text x="140.3" y="147.7">VSS6</text>
<text x="142.2" y="144.4">IXO</text>
<text x="148.2" y="146.9">59</text>
<text x="334.4" y="144.4">IXO*</text>
<text x="122.5" y="150">VSS2VSS3</text>
<text x="125.6" y="153.7">39</text>
<text x="131.2" y="153.7">44</text>
<text x="134.9" y="150">VSS4VSS5</text>
<text x="138" y="153.7">49</text>
<text x="143.7" y="153.7">54</text>
<text x="276.9" y="159.3">26</text>
<text x="250" y="166.1">REQ*</text>
<text x="264.4" y="166.1">1</text>
<text x="60.7" y="173.7">+12V</text>
<text x="98.5" y="173.7">+5V</text>
<text x="126.7" y="170.6">1</text>
<text x="126.7" y="172.9">3</text>
<text x="136.9" y="170.6">2</text>
<text x="136.9" y="172.9">4</text>
<text x="157.5" y="170.6">DB(0)</text>
<text x="157.5" y="172.9">DB(1)</text>
<text x="250" y="170.6">MSG*</text>
<text x="264.4" y="170.6">2</text>
<text x="276.9" y="168.3">14</text>
<text x="276.9" y="172.9">15</text>
<text x="286.2" y="172.9">CXD*</text>
<text x="126.7" y="175.1">5</text>
<text x="126.7" y="177.4">7</text>
<text x="126.7" y="179.6">9</text>
<text x="136.9" y="179.6">10</text>
<text x="136.9" y="175.1">6</text>
<text x="136.9" y="177.4">8</text>
<text x="157.5" y="175.1">DB(2)</text>
<text x="157.5" y="177.4">DB(3)</text>
<text x="157.5" y="179.6">DB(4)</text>
<text x="250.3" y="179.6">RST*</text>
<text x="250.6" y="175.1">IXO*</text>
<text x="264.4" y="175.1">3</text>
<text x="264.4" y="179.6">4</text>
<text x="276.9" y="177.4">16</text>
<text x="75.9" y="183">1</text>
<text x="75.9" y="180.8">2</text>
<text x="86.1" y="183">3</text>
<text x="86.1" y="180.8">4</text>
<text x="125.6" y="181.9">11</text>
<text x="125.6" y="184.1">13</text>
<text x="136.9" y="181.9">12</text>
<text x="136.9" y="184.1">14</text>
<text x="157.5" y="181.9">DB(5)</text>
<text x="157.5" y="184.1">DB(6)</text>
<text x="250" y="184.1">ACK*</text>
<text x="264.4" y="184.2">5</text>
<text x="276.9" y="181.9">17</text>
<text x="286.5" y="181.9">ATN*</text>
<text x="63.5" y="186.1">1</text>
<text x="65.8" y="189.5">0.01UF</text>
<text x="100.8" y="186.1">1</text>
<text x="103" y="189.5">0.01UF</text>
<text x="125.6" y="186.4">15</text>
<text x="125.6" y="188.7">17</text>
<text x="125.6" y="190.9">19</text>
<text x="136.9" y="186.4">16</text>
<text x="136.9" y="188.7">18</text>
<text x="136.9" y="190.9">20</text>
<text x="157.5" y="186.4">DB(7)</text>
<text x="158" y="188.7">DBP</text>
<text x="250" y="188.7">BSY*</text>
<text x="264.4" y="188.7">6</text>
<text x="276.9" y="186.4">18</text>
<text x="276.9" y="190.9">19</text>
<text x="286.5" y="190.9">SEL*</text>
<text x="63.5" y="192.1">2</text>
<text x="100.8" y="192.1">2</text>
<text x="125.6" y="193.2">21</text>
<text x="125.6" y="195.4">23</text>
<text x="125.6" y="197.7">25</text>
<text x="136.9" y="193.2">22</text>
<text x="136.9" y="195.4">24</text>
<text x="136.9" y="197.7">26</text>
<text x="250" y="197.7">DB(0)</text>
<text x="264.4" y="193.2">7</text>
<text x="264.4" y="197.7">8</text>
<text x="276.9" y="195.4">20</text>
<text x="286.7" y="195.4">DBP</text>
<text x="325.4" y="195.2">+5V</text>
<text x="125.6" y="200">27</text>
<text x="125.6" y="202.2">29</text>
<text x="136.9" y="200">28</text>
<text x="136.9" y="202.2">30</text>
<text x="264.4" y="202.2">9</text>
<text x="276.9" y="200">21</text>
<text x="286.2" y="200">DB(1)</text>
<text x="327.7" y="201.9">1</text>
<text x="125.6" y="204.5">31</text>
<text x="125.6" y="206.7">33</text>
<text x="125.6" y="209">35</text>
<text x="136.9" y="204.5">32</text>
<text x="136.9" y="206.7">34</text>
<text x="136.9" y="209">36</text>
<text x="157.5" y="209">BSY*</text>
<text x="157.8" y="204.5">ATN*</text>
<text x="250" y="206.7">DB(3)</text>
<text x="263.3" y="206.7">10</text>
<text x="276.9" y="204.5">22</text>
<text x="276.9" y="209">23</text>
<text x="286.2" y="204.5">DB(2)</text>
<text x="286.2" y="209">DB(4)</text>
<text x="327.7" y="209">2</text>
<text x="330.5" y="206.4">1N5817</text>
<text x="125.6" y="211.2">37</text>
<text x="125.6" y="213.5">39</text>
<text x="125.6" y="215.8">41</text>
<text x="136.9" y="211.2">38</text>
<text x="136.9" y="213.5">40</text>
<text x="136.9" y="215.8">42</text>
<text x="157.5" y="211.2">ACK*</text>
<text x="157.5" y="215.8">MSG*</text>
<text x="157.8" y="213.5">RST*</text>
<text x="250" y="211.2">DB(5)</text>
<text x="250" y="215.8">DB(6)</text>
<text x="263.3" y="211.2">11</text>
<text x="263.3" y="215.8">12</text>
<text x="276.9" y="213.5">24</text>
<text x="125.6" y="218">43</text>
<text x="125.6" y="220.3">45</text>
<text x="136.9" y="218">44</text>
<text x="136.9" y="220.3">46</text>
<text x="157.5" y="220.3">CXD*</text>
<text x="157.8" y="218">SEL*</text>
<text x="250" y="220.3">DB(7)</text>
<text x="263.3" y="220.3">13</text>
<text x="276.9" y="218">25</text>
<text x="125.6" y="222.5">47</text>
<text x="125.6" y="224.8">49</text>
<text x="136.9" y="222.5">48</text>
<text x="136.9" y="224.8">50</text>
<text x="157.5" y="222.5">REQ*</text>
<text x="158" y="224.8">IXO*</text>
<text x="276.9" y="227">27</text>
<text x="311.9" y="224.5">1</text>
<text x="314.1" y="227.9">3.3UF</text>
<text x="327.7" y="224.5">1</text>
<text x="329.9" y="227.9">0.01UF</text>
<text x="311.9" y="230.4">2</text>
<text x="327.7" y="230.4">2</text>
<text x="335" y="245.4">THE INFORMATION CONTAINED HEREIN IS THE PROPRIETARY</text>
<text x="334.2" y="247.1">PROPERTY OF APPLE COMPUTER, INC. THE POSSESSOR</text>
<text x="335.6" y="251">(I)</text>
<text x="336.1" y="248.8">AGREES TO THE FOLLOWING</text>
<text x="339.1" y="251">TO MAINTAIN THE DOCUMENT IN CONFIDENCE</text>
<text x="334.2" y="254.4">(III) NOT TO REVEAL OR PUBLISH IT IN WHOLE OR PART</text>
<text x="335.6" y="252.7">(II) NOT TO REPRODUCE OR COPY IT</text>
<text x="354.2" y="257.2">SIZE</text>
<text x="360.4" y="257.2">DRAWING NUMBER</text>
<text x="384.7" y="257.2">REV.</text>
<text x="354.2" y="263.5">SCALE</text>
<text x="372.3" y="265.7">SHT</text>
<text x="377.9" y="265.7">9</text>
<text x="381.8" y="265.7">OF 15</text>
</g>
<g font-size="2" fill="#f20884">
<text x="45.2" y="69.8">D(0:31) {2,3,6,7,10}</text>
<text x="45.2" y="92.4">A(0:31) {1,2,3,6,10}</text>
</g>
<text font-size="2" fill="#02abea" x="69.1" y="168.1">SCSI POWER CONNECTOR</text>
</svg>
